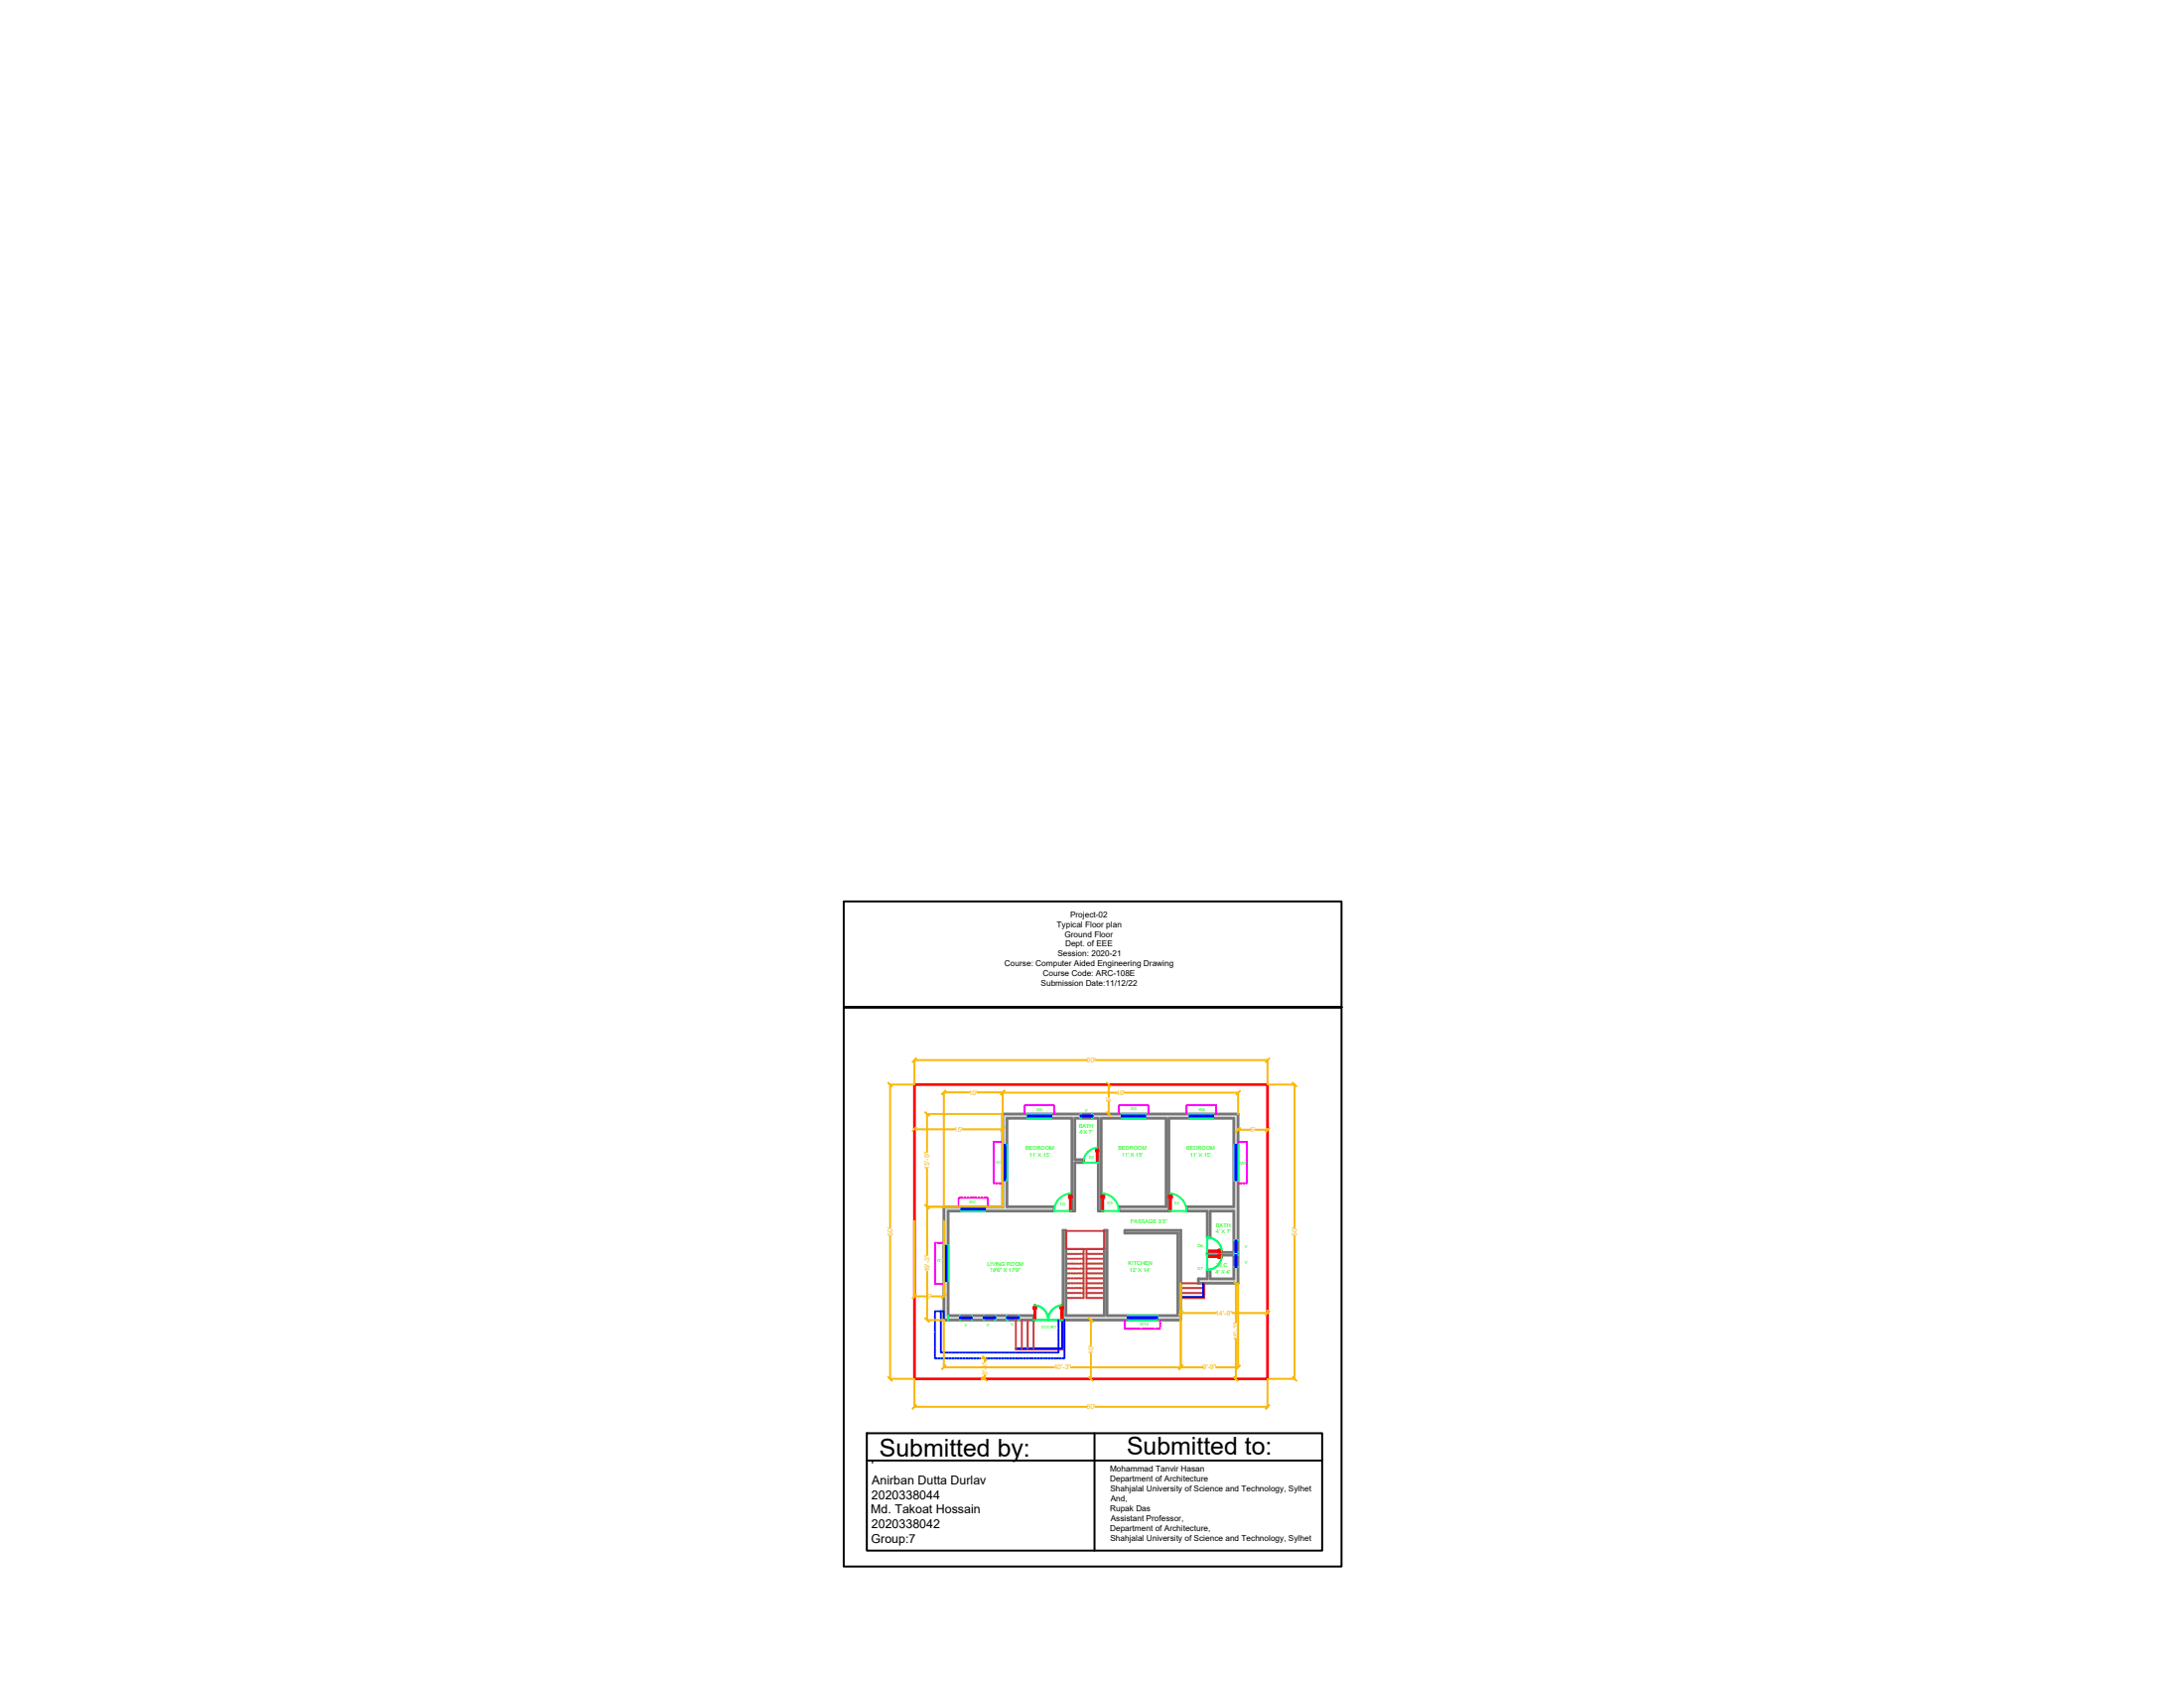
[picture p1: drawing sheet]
<svg xmlns="http://www.w3.org/2000/svg" width="279mm" height="216mm" viewBox="0 0 279 216" stroke-linecap="round" stroke-linejoin="round" font-family="sans-serif">
<!-- layer: 1.WALL -->
<path d="M117 138.7h45.2v37.7h-45.2z" fill="none" stroke="#f00" stroke-width=".35"/>
<!-- layer: 5.HATCHING -->
<g fill="none" stroke="#dbdbdb" stroke-width=".25">
<path d="M120.9 154.3l-.2 .2M121.1 154.3l-.4 .4M121.3 155.4l-.6 .6M121.3 155.9l-.6 .6M121.3 156.4l-.6 .6M121.3 156.9l-.6 .6M121.3 157.4l-.6 .6M121.3 157.9l-.6 .6M121.3 158.4l-.6 .6M121.3 158.9l-.4 .4M121.3 155.1l-.6 .6M121.3 155.6l-.6 .6"/>
<path d="M121.3 156.1l-.6 .5M121.3 156.6l-.6 .5M121.3 157.1l-.6 .5M121.3 157.6l-.6 .5M121.3 158.1l-.6 .5M121.3 158.6l-.6 .5M121.3 159.1l-.2 .2M121.4 154.3l-.7 .7M121.6 154.3l-.9 .9M121.9 154.3l-1.2 1.2M122.1 154.3l-.6 .6M122.4 154.3l-.6 .6"/>
<path d="M122.6 154.3l-.6 .6M122.9 154.3l-.6 .6M123 154.7l-.2 .2M123 154.4l-.5 .5M123 154.9h.1M126 154.3v.1M126.4 154.3l-.4 .4M126.5 154.3l-.5 .6M126.9 154.3l-.6 .6M127 154.3l-.5 .6M127.4 154.3l-.6 .6M127.5 154.3l-.5 .6"/>
<path d="M127.9 154.3l-.6 .6M128 154.3l-.5 .6M128.4 142.5l-.1 .1M128.4 150.9l-.1 .2M128.8 142.5l-.5 .5M128.8 150.9l-.5 .5M128.8 143.4l-.5 .6M128.8 143.9l-.5 .6M128.8 144.4l-.5 .6M128.8 144.9l-.5 .6M128.8 145.4l-.5 .6M128.8 145.9l-.5 .5"/>
<path d="M128.8 146.4h.1M128.8 151.4l-.5 .5M128.8 151.9l-.5 .5M128.8 152.4l-.5 .5M128.8 152.9l-.5 .5M128.8 153.4l-.5 .5M128.8 153.9l-1 1M128.8 143.1l-.5 .5M128.8 143.6l-.5 .5M128.8 144.1l-.5 .5M128.8 144.6l-.5 .5M128.8 145.1l-.5 .5"/>
<path d="M128.8 145.6l-.5 .5M128.8 146.1l-.3 .3M128.8 151l-.5 .6M128.8 151.5l-.5 .6M128.8 152l-.5 .6M128.8 152.5l-.5 .6M128.8 153l-.5 .6M128.8 153.5l-.5 .6M128.8 154l-.8 .9M128.9 154.3l-.6 .6M128.9 142.5l-.6 .6M129 154.3l-.5 .6"/>
<path d="M129.3 142.5l-1 1M129.4 154.3l-.6 .6M129.4 142.5l-.6 .5M129.5 154.3l-.5 .6M129.7 142.5l-.5 .5M129.9 154.3l-.6 .6M129.9 142.5l-.6 .5M130 154.3l-.5 .6M130.2 142.5l-.5 .5M130.4 154.3l-.6 .6M130.4 142.5l-.6 .5M130.5 154.3l-.5 .6"/>
<path d="M130.7 142.5l-.5 .5M130.9 154.3l-.6 .6M130.9 142.5l-.6 .5M131 154.3l-.5 .6M131.2 142.5l-.5 .5M131.4 154.3l-.6 .6M131.4 142.5l-.6 .5M131.5 142.8l-.3 .2M131.5 142.9l-.2 .1M131.5 154.3l-.5 .6M131.9 154.3l-.6 .6M132 154.3l-.5 .6"/>
<path d="M132.4 154.3l-.6 .6M132.5 154.3l-.5 .6M132.9 154.3l-.6 .6M133 154.3l-.5 .6M133.4 154.3l-.6 .6M133.5 154.3l-.5 .6M133.9 154.3l-.6 .6M134 154.3l-.5 .6M134.4 154.3l-.6 .6M134.5 154.3l-.5 .6M134.7 142.5l-.2 .2M134.9 154.3l-.6 .6"/>
<path d="M134.9 154.8l-.1 .1M134.9 154.5l-.4 .4M134.9 142.5l-.4 .4M135.2 142.5l-.5 .5M135.4 142.5l-.6 .5M135.7 142.5l-.5 .5M135.9 142.5l-.6 .5M136 157.4h.1M136.2 142.5l-.5 .5M136.3 157.4l-.3 .3M136.4 157.8l-.4 .4M136.4 158.3l-.4 .4"/>
<path d="M136.4 158.8l-.4 .4M136.4 159.3l-.4 .4M136.4 159.8l-.4 .4M136.4 157.5l-.4 .4M136.4 158l-.4 .4M136.4 158.5l-.4 .4M136.4 159l-.4 .4M136.4 159.5l-.4 .4M136.4 160l-.4 .4M136.4 142.5l-.6 .5M136.7 142.5l-.5 .5M136.9 142.5l-.6 .5"/>
<path d="M137.2 142.5l-.5 .5M137.4 142.5l-.6 .5M137.5 143.2l-.4 .4M137.5 143.7l-.4 .4M137.5 144.2l-.4 .4M137.5 144.7l-.4 .4M137.5 145.2l-.4 .4M137.5 145.7l-.4 .4M137.5 146.2l-.4 .4M137.5 146.7l-.4 .4M137.5 147.2l-.4 .4M137.5 147.7l-.4 .4"/>
<path d="M137.5 148.2l-.4 .4M137.5 149.2l-.4 .4M137.5 149.7l-.4 .4M137.5 150.2l-.4 .4M137.5 150.7l-.4 .4M137.5 151.2l-.4 .4M137.5 151.7l-.4 .4M137.5 152.2l-.4 .4M137.5 152.7l-.4 .4M137.5 153.2l-.4 .4M137.5 153.7l-.4 .4M137.5 154.2l-.4 .4"/>
<path d="M137.5 154.7l-.2 .2M137.5 143.4l-.4 .4M137.5 143.9l-.4 .4M137.5 144.4l-.4 .4M137.5 144.9l-.4 .4M137.5 145.4l-.4 .4M137.5 145.9l-.4 .4M137.5 146.4l-.4 .4M137.5 146.9l-.4 .4M137.5 147.4l-.4 .4M137.5 147.9l-.4 .4M137.5 148.9l-.4 .4"/>
<path d="M137.5 149.4l-.4 .4M137.5 149.9l-.4 .4M137.5 150.4l-.4 .4M137.5 150.9l-.4 .4M137.5 151.4l-.4 .4M137.5 151.9l-.4 .4M137.5 152.4l-.4 .4M137.5 152.9l-.4 .4M137.5 153.4l-.4 .4M137.5 153.9l-.4 .3M137.5 154.4l-.4 .3M137.5 154.9h-.1"/>
<path d="M137.6 148.3l-.5 .5M137.7 142.5l-.6 .6M137.9 148.3l-.8 .8M137.9 142.5l-.8 .8M138.1 148.3l-.4 .4M138.2 142.5l-.5 .5M138.3 143h-.1M138.3 142.6l-.5 .4M138.4 148.3l-.4 .4M138.6 148.3l-.4 .4M138.6 148.6l-.1 .1M139.9 142.5l-.1 .1"/>
<path d="M140.2 142.5l-.4 .5M140.4 142.5l-.6 .5M140.7 142.5l-.5 .5M140.9 143.3l-.4 .4M140.9 143.8l-.4 .4M140.9 144.3l-.4 .4M140.9 144.8l-.4 .4M140.9 145.3l-.4 .4M140.9 145.8l-.4 .4M140.9 146.3l-.4 .4M140.9 146.8l-.4 .4M140.9 147.3l-.4 .4"/>
<path d="M140.9 147.8l-.4 .4M140.9 148.3l-.4 .4M140.9 148.8l-.4 .4M140.9 149.3l-.4 .4M140.9 149.8l-.4 .4M140.9 150.3l-.4 .4M140.9 150.8l-.4 .4M140.9 151.3l-.4 .4M140.9 151.8l-.4 .4M140.9 152.3l-.4 .4M140.9 152.8l-.4 .4M140.9 153.3l-.4 .4"/>
<path d="M140.9 153.8l-.4 .4M140.9 154.3l-.4 .4M140.9 154.8l-.1 .1M140.9 143.5l-.4 .4M140.9 144l-.4 .4M140.9 144.5l-.4 .4M140.9 145l-.4 .4M140.9 145.5l-.4 .4M140.9 146l-.4 .4M140.9 146.5l-.4 .4M140.9 147l-.4 .4M140.9 147.5l-.4 .4"/>
<path d="M140.9 148l-.4 .4M140.9 148.5l-.4 .4M140.9 149l-.4 .4M140.9 149.5l-.4 .4M140.9 150l-.4 .4M140.9 150.5l-.4 .4M140.9 151l-.4 .4M140.9 151.5l-.4 .3M140.9 152l-.4 .3M140.9 152.5l-.4 .3M140.9 153l-.4 .3M140.9 153.5l-.4 .3"/>
<path d="M140.9 154l-.4 .3M140.9 154.5l-.4 .3M140.9 142.5l-.6 .5M141.2 142.5l-.7 .7M141.3 157.4h.1M141.4 142.5l-.9 .9M141.5 157.4l-.2 .2M141.6 157.6l-.3 .3M141.6 158.1l-.3 .3M141.6 158.6l-.3 .3M141.6 159l-.3 .4M141.6 159.5l-.3 .4"/>
<path d="M141.6 157.7l-.3 .4M141.6 158.2l-.3 .4M141.6 158.7l-.3 .4M141.6 159.2l-.3 .4M141.6 159.7l-.3 .4M141.7 142.5l-.5 .5M141.9 142.5l-.6 .5M142.2 142.5l-.5 .5M142.4 142.5l-.6 .5M142.7 142.5l-.5 .5M142.9 142.5l-.6 .5M143.2 142.5l-.5 .5"/>
<path d="M143.3 154.3l-.1 .2M143.4 142.5l-.6 .5M143.5 142.7l-.3 .3M143.5 142.8l-.2 .2M143.5 154.3l-.3 .4M143.8 154.3l-.5 .6M144 157.4l-.1 .1M144 154.3l-.5 .6M144.3 157.4l-.3 .3M144.3 154.3l-.5 .6M144.5 157.4l-.4 .3M144.5 154.3l-.5 .6"/>
<path d="M144.8 157.4l-.3 .3M144.8 154.3l-.5 .6M145 157.4l-.4 .3M145 154.3l-.5 .6M145.3 157.4l-.3 .3M145.3 154.3l-.5 .6M145.5 157.4l-.4 .3M145.5 154.3l-.5 .6M145.8 157.4l-.3 .3M145.8 154.3l-.5 .6M146 157.4l-.4 .3M146 154.3l-.5 .6"/>
<path d="M146.3 157.4l-.3 .3M146.3 154.3l-.5 .6M146.5 157.4l-.4 .3M146.5 154.3l-.5 .6M146.7 142.5l-.2 .2M146.8 157.4l-.3 .3M146.8 154.3l-.5 .6M146.9 142.5l-.4 .3M147 157.4l-.4 .3M147 154.3l-.5 .6M147.2 142.5l-.5 .5M147.3 157.4l-.3 .3"/>
<path d="M147.3 154.3l-.5 .6M147.4 142.5l-.6 .5M147.5 157.4l-.4 .3M147.5 154.3l-.5 .6M147.7 142.5l-.5 .5M147.8 157.4l-.3 .3M147.8 154.3l-.5 .6M147.9 142.5l-.6 .5M148 157.4l-.4 .3M148 154.3l-.5 .6M148.2 142.5l-.5 .5M148.3 157.4l-.4 .3"/>
<path d="M148.3 154.3l-.5 .6M148.4 142.5l-.6 .5M148.5 157.4l-.4 .3M148.5 154.3l-.6 .6M148.7 142.5l-.5 .5M148.8 157.4l-.4 .3M148.8 154.3l-.5 .6M148.9 142.5l-.6 .5M149 157.4l-.4 .3M149 154.3l-.6 .6M149.2 142.5l-.5 .5M149.3 157.4l-.4 .3"/>
<path d="M149.4 142.5l-.6 .5M149.5 157.4l-.4 .3M149.5 143.2l-.3 .3M149.5 143.7l-.3 .3M149.5 144.2l-.3 .3M149.5 144.7l-.3 .3M149.5 145.1l-.3 .4M149.5 145.6l-.3 .4M149.5 146.1l-.3 .4M149.5 146.6l-.3 .4M149.5 147.1l-.3 .4M149.5 147.6l-.3 .4"/>
<path d="M149.5 148.1l-.3 .4M149.5 148.6l-.3 .4M149.5 149.1l-.3 .4M149.5 149.6l-.3 .4M149.5 150.1l-.3 .4M149.5 150.6l-.3 .4M149.5 151.1l-.3 .4M149.5 151.6l-.3 .4M149.5 152.1l-.3 .4M149.5 152.6l-.3 .4M149.5 153.1l-.3 .4M149.5 153.6l-.3 .4"/>
<path d="M149.5 154.1l-.7 .8M149.5 154.6l-.2 .3M149.5 143.3l-.3 .4M149.5 143.8l-.3 .4M149.5 144.3l-.3 .4M149.5 144.8l-.3 .4M149.5 145.3l-.3 .4M149.5 145.8l-.3 .4M149.5 146.3l-.3 .4M149.5 146.8l-.3 .4M149.5 147.3l-.3 .4M149.5 147.8l-.3 .4"/>
<path d="M149.5 148.3l-.3 .4M149.5 148.8l-.3 .4M149.5 149.3l-.3 .4M149.5 149.8l-.3 .4M149.5 150.3l-.3 .4M149.5 150.8l-.3 .4M149.5 151.3l-.3 .4M149.5 151.8l-.3 .4M149.5 152.3l-.3 .4M149.5 152.8l-.3 .4M149.5 153.3l-.3 .4M149.5 153.8l-.3 .4"/>
<path d="M149.5 154.3l-.6 .6M149.5 154.8l-.1 .1M149.7 142.5l-.5 .5M149.8 157.4l-.4 .3M149.9 142.5l-.7 .7M150 157.4l-.4 .3M150.2 142.5l-.5 .5M150.3 157.4l-.4 .3M150.4 142.5l-.6 .5M150.5 157.4l-.4 .3M150.7 142.5l-.5 .5M150.8 157.4l-.4 .3"/>
<path d="M150.9 142.5l-.6 .5M151 157.4l-.4 .3M151.1 157.6l-.4 .4M151.1 158.1l-.4 .4M151.1 158.6l-.4 .4M151.1 159.1l-.4 .4M151.1 159.6l-.4 .4M151.1 157.8l-.4 .4M151.1 158.3l-.4 .4M151.1 158.8l-.4 .4M151.1 159.3l-.4 .4M151.1 159.8l-.4 .4"/>
<path d="M151.2 142.5l-.5 .5M151.4 142.5l-.6 .5M151.7 142.5l-.5 .5M151.8 154.3v.1M151.9 142.5l-.6 .5M152 154.3l-.2 .2M152.2 142.5l-.5 .5M152.2 143h.1M152.2 142.7l-.4 .3M152.3 154.3l-.5 .6M152.5 154.3l-.6 .6M152.8 154.3l-.5 .6"/>
<path d="M153 154.3l-.6 .6M153.3 154.3l-.5 .6M153.5 154.3l-.6 .6M153.8 154.3l-.5 .6M154 154.3l-.6 .6M154.3 154.3l-.5 .6M154.5 154.3l-.6 .6M154.8 154.3l-.5 .6M154.8 155.3l-.4 .4M154.8 155.8l-.4 .4M154.8 156.3l-.4 .4M154.8 156.8l-.4 .4"/>
<path d="M154.8 157.3l-.4 .4M154.8 157.8l-.4 .4M154.8 155l-.4 .4M154.8 155.5l-.4 .4M154.8 156l-.4 .4M154.8 156.5l-.4 .4M154.8 157l-.4 .4M154.8 157.5l-.4 .4M154.8 158l-.3 .3M155 154.3l-.6 .6M155.2 142.5h.1M155.3 154.3l-.9 .9"/>
<path d="M155.4 142.5l-.2 .2M155.5 154.3l-.6 .6M155.7 142.5l-.5 .5M155.8 154.3l-.5 .6M155.9 142.5l-.6 .5M156 154.3l-.6 .6M156.2 142.5l-.6 .5M156.3 154.3l-.5 .6M156.4 142.5l-.6 .5M156.5 154.3l-.6 .6M156.7 142.5l-.6 .5M156.8 154.3l-.5 .6"/>
<path d="M156.9 142.5l-.6 .5M157 154.3l-.6 .6M157.2 142.5l-.6 .5M157.3 154.3l-.5 .6M157.4 142.5l-.6 .5M157.5 154.3l-.6 .6M157.7 142.5l-.6 .5M157.9 142.5l-.6 .5M157.9 150.9l-.1 .1M158.2 142.5l-.6 .5M158.2 150.9l-.4 .4M158.4 142.5l-.6 .5"/>
<path d="M158.4 142.8l-.6 .5M158.4 143.3l-.6 .5M158.4 143.8l-.6 .5M158.4 144.3l-.6 .5M158.4 144.8l-.6 .5M158.4 145.3l-.6 .5M158.4 145.8l-.6 .5M158.4 146.3l-.2 .1M158.4 151.3l-.6 .5M158.4 151.8l-.6 .5M158.4 152.3l-.6 .5M158.4 152.8l-.6 .5"/>
<path d="M158.4 153.3l-.6 .5M158.4 153.8l-1.1 1.1M158.4 154.3l-.6 .6M158.4 154.8l-.6 .5M158.4 155.3l-.6 .5M158.4 155.8l-.6 .5M158.4 156.3l-.6 .5M158.4 156.8l-.6 .5M158.4 157.3l-.6 .5M158.4 157.8l-.6 .5M158.4 158.3l-.4 .4M158.4 143l-.6 .5"/>
<path d="M158.4 143.5l-.6 .5M158.4 144l-.6 .5M158.4 144.5l-.6 .5M158.4 145l-.6 .5M158.4 145.5l-.6 .5M158.4 146l-.5 .4M158.4 150.9l-.6 .6M158.4 151.4l-.6 .6M158.4 151.9l-.6 .6M158.4 152.4l-.6 .6M158.4 152.9l-.6 .6M158.4 153.4l-.6 .6"/>
<path d="M158.4 153.9l-1 1M158.4 154.4l-.6 .6M158.4 154.9l-.6 .6M158.4 155.4l-.6 .6M158.4 155.9l-.6 .6M158.4 156.4l-.6 .6M158.4 156.9l-.6 .6M158.4 157.4l-.6 .6M158.4 157.9l-.6 .6M158.4 158.4l-.2 .3M120.9 163.8l-.2 .2M121 163.8l-.3 .3"/>
<path d="M121.3 163.9l-.6 .6M121.3 164.4l-.6 .6M121.3 164.9l-.6 .6M121.3 165.4l-.6 .6M121.3 165.9l-.6 .6M121.3 166.4l-.6 .6M121.3 166.9l-.6 .6M121.3 167.4l-.6 .6M121.3 167.9l-.6 .6M121.3 164.1l-.6 .5M121.3 164.6l-.6 .5M121.3 165.1l-.6 .5"/>
<path d="M121.3 165.6l-.6 .5M121.3 166.1l-.6 .5M121.3 166.6l-.6 .5M121.3 167.1l-.6 .5M121.3 167.6l-.6 .5M121.3 168.1l-.6 .5M121.4 168.3l-.5 .5M121.6 168.3l-.6 .5M121.9 168.3l-.5 .5M122.1 168.3l-.6 .5M122.4 168.3l-.5 .5M122.6 168.3l-.6 .5"/>
<path d="M122.8 168.4l-.4 .4M122.8 168.6l-.3 .2M124.4 168.3l-.1 .1M124.6 168.3l-.3 .3M124.9 168.3l-.5 .5M125.1 168.3l-.6 .5M125.4 168.3l-.5 .5M125.6 168.3l-.6 .5M125.8 168.4l-.4 .4M125.8 168.5l-.3 .3M127.4 168.3l-.1 .1M127.6 168.3l-.3 .2"/>
<path d="M127.9 168.3l-.6 .5M128.1 168.3l-.6 .5M128.4 168.3l-.6 .5M128.6 168.3l-.6 .5M128.8 168.4l-.5 .4M128.8 168.5l-.3 .3M130.4 168.3h-.1M130.6 168.3l-.3 .2M130.9 168.3l-.6 .5M131.1 168.3l-.6 .5M131.4 168.3l-.6 .5M131.6 168.3l-.6 .5"/>
<path d="M131.9 168.3l-.6 .5M132.1 168.3l-.6 .5M132.2 168.5l-.4 .3M132.2 168.6l-.2 .2M136.4 160.3l-.4 .4M136.4 160.8l-.4 .4M136.4 161.3l-.4 .4M136.4 161.8l-.4 .4M136.4 162.3l-.4 .4M136.4 162.8l-.4 .4M136.4 163.3l-.4 .4M136.4 163.8l-.4 .4"/>
<path d="M136.4 164.3l-.4 .4M136.4 164.8l-.4 .4M136.4 165.3l-.4 .4M136.4 165.8l-.4 .4M136.4 166.3l-.4 .4M136.4 166.8l-.4 .4M136.4 167.3l-.4 .4M136.4 167.8l-.4 .4M136.4 160.5l-.4 .4M136.4 161l-.4 .4M136.4 161.5l-.4 .4M136.4 162l-.4 .4"/>
<path d="M136.4 162.5l-.4 .4M136.4 163l-.4 .4M136.4 163.5l-.4 .4M136.4 164l-.4 .4M136.4 164.5l-.4 .4M136.4 165l-.4 .4M136.4 165.5l-.4 .4M136.4 166l-.4 .4M136.4 166.5l-.4 .4M136.4 167l-.4 .4M136.4 167.5l-.4 .4M136.4 168l-.4 .4"/>
<path d="M136.4 168.3l-.4 .4M136.6 168.3l-.6 .5M136.9 168.3l-.6 .5M137.1 168.3l-.6 .5M137.4 168.3l-.6 .5M137.6 168.3l-.6 .5M137.9 168.3l-.6 .5M138.1 168.3l-.6 .5M138.4 168.3l-.6 .5M138.6 168.3l-.6 .5M138.9 168.3l-.6 .5M139.1 168.3l-.6 .5"/>
<path d="M139.4 168.3l-.6 .5M139.6 168.3l-.6 .5M139.9 168.3l-.6 .5M140.1 168.3l-.6 .5M140.4 168.3l-.6 .5M140.6 168.3l-.6 .5M140.9 168.3l-.6 .5M141.1 168.3l-.6 .5M141.6 160l-.3 .4M141.6 160.5l-.3 .4M141.6 161l-.3 .4M141.6 161.5l-.3 .4"/>
<path d="M141.6 162l-.3 .4M141.6 162.5l-.3 .4M141.6 163l-.3 .4M141.6 163.5l-.3 .4M141.6 164l-.3 .4M141.6 164.5l-.3 .4M141.6 165l-.3 .4M141.6 165.5l-.3 .4M141.6 166l-.3 .4M141.6 166.5l-.3 .4M141.6 167l-.3 .4M141.6 167.5l-.3 .4"/>
<path d="M141.6 168l-.8 .8M141.6 160.2l-.3 .4M141.6 160.7l-.3 .4M141.6 161.2l-.3 .4M141.6 161.7l-.3 .4M141.6 162.2l-.3 .4M141.6 162.7l-.3 .4M141.6 163.2l-.3 .4M141.6 163.7l-.3 .4M141.6 164.2l-.3 .4M141.6 164.7l-.3 .4M141.6 165.2l-.3 .4"/>
<path d="M141.6 165.7l-.3 .4M141.6 166.2l-.3 .4M141.6 166.7l-.3 .4M141.6 167.2l-.3 .4M141.6 167.7l-.3 .4M141.6 168.2l-.6 .6M141.9 168.3l-.6 .5M142.1 168.3l-.6 .5M142.4 168.3l-.6 .5M142.6 168.3l-.6 .5M142.9 168.3l-.6 .5M143.1 168.3l-.6 .5"/>
<path d="M143.4 168.3l-.6 .5M143.6 168.3l-.6 .5M143.9 168.3l-.6 .5M144.1 168.3l-.6 .5M144.3 168.4l-.5 .4M144.3 168.6l-.3 .2M148 168.3h.1M148.4 168.3l-.4 .3M148.5 168.3l-.5 .5M148.9 168.3l-.6 .5M149 168.3l-.5 .5M149.4 168.3l-.6 .5"/>
<path d="M149.5 168.3l-.5 .5M149.9 168.3l-.6 .5M150 168.3l-.5 .5M150.4 168.3l-.6 .5M150.5 168.3l-.5 .5M151.1 160.1l-.4 .4M151.1 160.6l-.4 .4M151.1 161.1l-.4 .4M151.1 161.6l-.4 .4M151.1 162.1l-.4 .4M151.1 162.6l-.4 .4M151.1 163.1l-.4 .4"/>
<path d="M151.1 163.6l-.4 .4M151.1 164.1l-.4 .4M151.1 164.6l-.4 .4M151.1 165.1l-.4 .4M151.1 165.6l-.4 .4M151.1 166.1l-.4 .4M151.1 166.6l-.4 .4M151.1 167.1l-.4 .4M151.1 167.6l-.4 .4M151.1 168.1l-.8 .7M151.1 168.6l-.3 .2M151.1 160.3l-.4 .4"/>
<path d="M151.1 160.8l-.4 .4M151.1 161.3l-.4 .4M151.1 161.8l-.4 .4M151.1 162.3l-.4 .4M151.1 162.8l-.4 .4M151.1 163.3l-.4 .4M151.1 163.8l-.4 .4M151.1 164.3l-.4 .4M151.1 164.8l-.4 .4M151.1 165.3l-.4 .4M151.1 165.8l-.4 .4M151.1 166.3l-.4 .4"/>
<path d="M151.1 166.8l-.4 .4M151.1 167.3l-.4 .4M151.1 167.8l-.4 .3M151.1 168.3l-.6 .5M151.1 168.8h-.1M153.6 163.6l-.3 .2M153.8 163.6l-.5 .4M154.1 163.6l-.6 .5M154.3 163.6l-.6 .5M154.7 162.4l-.3 .3M154.8 162.8l-.4 .4M154.8 163.3l-.8 .8"/>
<path d="M154.8 162.5l-.4 .4M154.8 163l-.4 .4M154.8 163.5l-.6 .6M155.1 163.6l-.6 .5M155.3 163.6l-.6 .5M155.6 163.6l-.6 .5M155.8 163.6l-.6 .5M156.1 163.6l-.6 .5M156.3 163.6l-.6 .5M156.6 163.6l-.6 .5M156.8 163.6l-.6 .5M157.1 163.6l-.6 .5"/>
<path d="M157.3 163.6l-.6 .5M157.6 163.6l-.6 .5M157.8 163.6l-.6 .5M158.1 162.1l-.3 .2M158.3 162.1l-.5 .4M158.4 162.3l-.6 .5M158.4 162.8l-.6 .5M158.4 163.3l-.9 .8M158.4 163.8l-.4 .3M158.4 162.4l-.6 .6M158.4 162.9l-.6 .6M158.4 163.4l-.7 .7"/>
<path d="M158.4 163.9l-.2 .2"/>
</g>
<!-- layer: 1.WALL -->
<path d="M128.3 142.5h30.1v21.6h-5.1v-.5h1.1v-1.2h.4v1.2h3v-3.1h-3.4v-.3h3.4v-5.3h-3v3.4h-.4v-3.4h-2.6v-.6h6v-11.3h-8.3v11.9h-6.3v-.6h6v-11.3h-8.3v11.9h-.4v-11.9h-3v5.3h1.1v.4h-1.1v6.2h-.4v-11.9h-8.3v11.3h6.1v.6h-13.6v13.4h10.9v.5h-11.5v-14.5h7.6zM136 157.4h.4v10.9h4.9v-10.9h.3v10.9h9.1v-10.6h-6.8v-.3h7.2v11.4h-15.1z" fill="none" stroke="#767676" stroke-width=".35"/>
<!-- layer: 9.STAIRS -->
<g fill="none" stroke="#c9363d" stroke-width=".25">
<path d="M136.4 157.4h4.9v2.3h-4.9zM136.4 159.7h.2M136.7 159.7h.2M137 159.7h.3M137.4 159.7h.2M137.7 159.7h.3M138.1 159.7h.2M138.4 159.7h.2v.3M141.3 159.7h-2.3v6.3h2.3M130 168.8v3.8h6v-3.8h-3.8v3.7M130.7 168.8v3.7M131.5 168.8v3.7"/>
<path d="M136.4 166h.2M136.4 165.4h.2M136.4 164.8h.2M136.4 164.1h.2M136.4 163.5h.2M136.4 162.9h.2M136.4 162.3h.2M136.4 161.6h.2M136.4 161h.2M136.4 160.4h.2M136.7 166h.2M136.7 165.4h.2"/>
<path d="M136.7 164.8h.2M136.7 164.1h.2M136.7 163.5h.2M136.7 162.9h.2M136.7 162.3h.2M136.7 161.6h.2M136.7 161h.2M136.7 160.4h.2M137 166h.3M137 165.4h.3M137 164.8h.3M137 164.1h.3"/>
<path d="M137 163.5h.3M137 162.9h.3M137 162.3h.3M137 161.6h.3M137 161h.3M137 160.4h.3M137.4 166h.2M137.4 165.4h.2M137.4 164.8h.2M137.4 164.1h.2M137.4 163.5h.2M137.4 162.9h.2"/>
<path d="M137.4 162.3h.2M137.4 161.6h.2M137.4 161h.2M137.4 160.4h.2M137.7 166h.3M137.7 165.4h.3M137.7 164.8h.3M137.7 164.1h.3M137.7 163.5h.3M137.7 162.9h.3M137.7 162.3h.3M137.7 161.6h.3"/>
<path d="M137.7 161h.3M137.7 160.4h.3M138.1 166h.2M138.1 165.4h.2M138.1 164.8h.2M138.1 164.1h.2M138.1 163.5h.2M138.1 162.9h.2M138.1 162.3h.2M138.1 161.6h.2M138.1 161h.2M138.1 160.4h.2"/>
<path d="M138.4 165.4h.2M138.4 164.8h.2M138.4 164.1h.2M138.4 162.9h.2M138.4 162.3h.2v.2M138.4 161.6h.2M138.4 161h.2M138.6 165.7v.3h-.2M138.6 163.3v.2h-.2M138.6 160.1v.3h-.2M138.6 160.5v.2M138.6 160.8v.2"/>
<path d="M138.6 161.2v.2M138.6 161.5v.3M138.6 161.9v.2M138.6 162.6v.2M138.6 162.9v.3M138.6 163.6v.3M138.6 164v.2M138.6 164.3v.3M138.6 164.7v.2M138.6 165.1v.2M138.6 165.4v.2M139 165.4h2.3"/>
<path d="M139 164.8h2.3M139 164.1h2.3M139 163.5h2.3M139 162.9h2.3M139 162.3h2.3M139 161.6h2.3M139 161h2.3M139 160.4h2.3M151.1 165.4h2.8M151.1 164.8h2.8M151.1 164.1h2.2M154.1 164.1v1.9h-3"/>
</g>
<path d="M135.9 168.8v3.7h-5.9M153.9 164.1v1.8h-2.8" fill="none" stroke="#00f" stroke-width=".25"/>
<!-- layer: 3.WINDOW -->
<g fill="none" stroke="#0ff" stroke-width=".25">
<path d="M120.7 159.3h.6v4.5h-.6zM123 154.3h3v.6h-3zM128.3 146.4h.5v4.5h-.5zM131.5 142.5h3v.5h-3zM138.3 142.5v.5M139.8 142.5v.5M143.5 142.5h3v.5h-3zM152.2 142.5h3v.5h-3zM157.8 146.4h.6v4.5h-.6zM157.8 158.7h.6M121.3 168.3v.5M122.8 168.3v.5"/>
<path d="M124.3 168.3v.5M125.8 168.3v.5M127.3 168.3v.5M128.8 168.3v.5M130.3 168.3v.5M144.3 168.3h3.7v.5h-3.7zM157.8 160.2h.6M157.8 160.5h.6M157.8 162.1h.6"/>
</g>
<g fill="none" stroke="#00f" stroke-width=".25">
<path d="M121 159.3v4.5M121.1 159.3v4.5M123 154.7h3M123 154.6h3M128.5 146.4v4.5M128.6 146.4v4.5M131.5 142.8h3M131.5 142.7h3M138.3 142.8h1.5M138.3 142.7h1.5M143.5 142.8h3M143.5 142.7h3"/>
<path d="M152.2 142.8h3M152.2 142.7h3M158 146.4v4.5M158 158.7v1.5M158.2 146.4v4.5M158.2 158.7v1.5M122.8 168.5h1.5M122.8 168.6h1.5M125.8 168.5h1.5M125.8 168.6h1.5M128.8 168.5h1.5M128.8 168.6h1.5"/>
<path d="M144.3 168.5h3.7M144.3 168.6h3.7M158 160.5v1.6M158.2 160.5v1.6"/>
</g>
<!-- layer: 4.SUNSHADE -->
<g fill="none" stroke="#f0f" stroke-width=".25">
<path d="M119.6 159.4v.2M119.6 159.7v.3M119.8 159h-.2v.2M119.9 159h.2M120.2 159h.3M120.6 159h.1M122.6 153.5v.2M122.6 153.8v.3M122.6 154.2v.1M122.9 153.2h-.3v.2M123 153.2h.2M123.3 153.2h.3"/>
<path d="M123.7 153.2h.2M124 153.2h.3M124.4 153.2h.2M124.7 153.2h.3M125.1 153.2h.2M125.4 153.2h.3M125.8 153.2h.2M126.2 153.2h.2v.2M126.4 153.5v.2M126.4 153.8v.3M126.4 154.2v.1M127.1 151v.3h.2"/>
<path d="M127.1 146.5v.2M127.1 146.8v.3M127.1 147.2v.2M127.1 147.5v.3M127.1 147.9v.2M127.1 148.2v.3M127.1 148.6v.2M127.1 148.9v.3M127.1 149.3v.2M127.1 149.6v.3M127.1 150v.2M127.1 150.3v.3"/>
<path d="M127.1 150.7v.2M127.3 146.1h-.2v.2M127.4 151.3h.3M127.4 146.1h.3M127.8 151.3h.2M127.8 146.1h.2M128.1 151.3h.2M128.1 146.1h.2M131.1 141.6v.3M131.1 142v.2M131.1 142.3v.2M131.3 141.3h-.2v.2"/>
<path d="M131.5 141.3h.2M131.8 141.3h.2M132.1 141.3h.3M132.5 141.3h.2M132.9 141.3h.2M133.2 141.3h.3M133.6 141.3h.2M133.9 141.3h.3M134.3 141.3h.2M134.6 141.3h.3v.2M134.9 141.6v.3M134.9 142v.2"/>
<path d="M134.9 142.3v.2M143.2 141.6v.3M143.2 142v.2M143.2 142.3v.2M143.4 141.3h-.2v.2M143.5 141.3h.2M143.9 141.3h.2M144.2 141.3h.2M144.6 141.3h.2M144.9 141.3h.2M145.3 141.3h.2M145.6 141.3h.3"/>
<path d="M146 141.3h.2M146.3 141.3h.3M146.7 141.3h.2v.2M146.9 141.6v.3M146.9 142v.2M146.9 142.3v.2M151.8 141.6v.3M151.8 142v.2M151.8 142.3v.2M152 141.3h-.2v.2M152.2 141.3h.2M152.5 141.3h.2"/>
<path d="M152.9 141.3h.2M153.2 141.3h.3M153.6 141.3h.2M153.9 141.3h.3M154.3 141.3h.2M154.6 141.3h.3M155 141.3h.2M155.3 141.3h.3v.2M155.6 141.6v.3M155.6 142v.2M155.6 142.3v.2M158.4 151.3h.1"/>
<path d="M158.4 146.1h.1M158.7 151.3h.2M158.7 146.1h.2M159 151.3h.3M159 146.1h.3M159.4 146.1h.1v.2M159.5 151v.3h-.1M159.5 146.5v.2M159.5 146.8v.3M159.5 147.2v.2M159.5 147.5v.3M159.5 147.9v.2"/>
<path d="M159.5 148.2v.3M159.5 148.6v.2M159.5 148.9v.3M159.5 149.3v.2M159.5 149.6v.3M159.5 150v.2M159.5 150.3v.3M159.5 150.7v.2M119.6 163.9v.3h.2M119.6 160.1v.2M119.6 160.4v.2M119.6 160.8v.2"/>
<path d="M119.6 161.1v.3M119.6 161.5v.2M119.6 161.8v.3M119.6 162.2v.2M119.6 162.5v.3M119.6 162.9v.2M119.6 163.2v.3M119.6 163.6v.2M119.9 164.2h.2M120.2 164.2h.3M120.6 164.2h.1M143.9 169.8v.2h.3"/>
<path d="M143.9 168.8v.2M143.9 169.1v.2M143.9 169.5v.2M144.3 170h.2M144.6 170h.3M145 170h.2M145.3 170h.3M145.7 170h.2M146 170h.3M146.4 170h.2M146.7 170h.3M147.1 170h.2"/>
<path d="M147.5 170h.2M147.8 170h.2M148.4 169.8v.2h-.2M148.4 168.8v.2M148.4 169.1v.2M148.4 169.5v.2"/>
</g>
<!-- layer: 2.DOOR -->
<g fill="none" stroke="#f00" stroke-width=".25">
<path d="M136.8 152.9h-.1v.3l.1-.2M136.9 152.7h.1v2.2h-.1zM136.9 152.8v.3M137 152.8v.3M137 152.9h.1v.3l-.1-.2M140.3 147.1h-.1v.2l.1-.2M140.3 146.8h.1v1.9h-.1zM140.3 146.9v.2M140.4 146.9v.2M140.4 147.1l.1 .2-.1-.2M141 152.9h-.1v.3l.1-.2M141 152.7h.1v2.2h-.1z"/>
<path d="M141 152.8v.3M141.1 152.8v.3M141.2 152.9h.1v.3l-.1-.2M149.6 152.9h-.1v.3l.1-.2M149.7 152.7h.1v2.2h-.1zM149.7 152.8v.3M149.8 152.8v.3M149.9 152.9v.3v-.2M154.4 160h1.9v.1h-1.9zM156 160h.2M156.1 159.9h-.2h.2M132.3 167.2h-.1v.2l.1-.2"/>
<path d="M132.3 167h.1v1.8h-.1zM132.3 167.1v.2M132.4 167.1v.2M132.5 167.2v.2v-.2M135.7 167.2v.2v-.2M135.8 167h.1v1.8h-.1zM135.8 167.1v.2M135.9 167.1v.2M135.9 167.2l.1 .2-.1-.2M154.4 160.7h1.9v.1h-1.9zM156 160.1h.2M156 160.7h.2"/>
<path d="M156 160.8h.2M156.1 160.1l-.2 .1h.2v-.1M156.1 160.6l-.2-.1h.2v.1M156.1 160.8l-.2 .1h.2v-.1"/>
</g>
<path d="M137 152.6a2.26 2.26 0 0 0-2.1 2.3h2.2M138.6 148.7h1.9M140.4 146.8a1.89 1.89 0 0 0-1.8 1.9M140.9 154.9h2.3M141 152.6a2.26 2.26 0 0 1 2.1 2.3M149.7 152.6a2.26 2.26 0 0 1 2.1 2.3h-2.3M154.4 158.3a1.89 1.89 0 0 1 1.9 1.8M154.4 158.3v1.9M132.2 168.8h3.8M132.3 166.9a1.89 1.89 0 0 1 1.8 1.9M135.9 166.9a1.89 1.89 0 0 0-1.8 1.9M154.4 160.5v1.9a1.89 1.89 0 0 0 1.9-1.8" fill="none" stroke="#0f0" stroke-width=".25"/>
<!-- layer: 12.DIMENTION -->
<g fill="none" stroke="#f9b806" stroke-width=".25">
<path d="M113.9 138.7h3.1M113.9 138.7v18.3M117 135.6v3.1M117 135.6h22M124 139.7h-3.3v14.6M125 139.7h3.3v14.6h-9.7v-4.8M128.3 139.8h14.5M140.1 135.6h22.1M141.8 138.7v1.6M143.9 139.8h14.5v2.7M162.2 135.6v3.1h3.4M165.6 138.7v18.3"/>
<path d="M113.9 158.1v18.3M117 144.4h.1M117 156.2v9.6M117 144.4h5.1M118.6 154.3v6.2M120.7 156.2v9.6M123.1 144.4h5.2M128.3 142.5h-9.7v4.9M141.8 140.9v1.6M158.4 144.3v.2M158.4 144.5h1.6M160.6 144.5h1.6"/>
<path d="M162.2 144.3v.2M165.6 158.1v18.3M113.9 176.4h3.1M117 176.4v3.6M117 179.9h22M117 165.8h1.6M118.6 168.8h2.1v6.1h14.1M118.6 162.6v6.2M119.2 165.8h1.5M125.6 173.7h.4v.5M126 175.9v.5h-.4M137 174.9h16.9"/>
<path d="M139.6 168.8h.1M139.6 168.8v3.3M139.6 173.1v3.3M139.6 176.4h.1M140.1 179.9h22.1M151.1 164.1v10.8M151.1 167.9h4.5M155.6 174.9h2.8M157.7 167.9h4.5M158.1 176.4h.1M158.1 164.1h.1M158.1 164.1v5.1"/>
<path d="M158.1 171.3v5.1M158.4 164.1v10.8M162.2 167.6v.4M165.6 176.4h-3.4v3.6"/>
</g>
<!-- layer: 0 -->
<g fill="#f9b806" stroke="#f9b806" stroke-width=".13">
<path d="M165.3 138.5l.6 .4zM165.4 138.4l.5 .5-.6-.4z"/>
<path d="M165.4 176.1l.5 .5zM165.3 176.1l.6 .5-.1 .1z"/>
<path d="M117.2 179.7l-.4 .5 .5-.5zM117.2 179.7l-.4 .5h-.1z"/>
<path d="M162.4 179.7l-.5 .5zM162.4 179.7l-.5 .5z"/>
<path d="M158.6 144.2l-.4 .6 .5-.5zM158.1 144.7l.5-.5-.4 .6z"/>
<path d="M161.9 144.7v.1l.5-.6zM162.4 144.2v.1l-.5 .5z"/>
<path d="M141.6 138.5l.5 .5v-.1zM141.6 138.5v-.1l.5 .5z"/>
<path d="M141.6 142.3l.5 .4-.5-.5zM141.6 142.3l.5 .4v.1z"/>
<path d="M117.2 144.2l-.4 .5 .5-.5zM117.2 144.2l-.4 .5h-.1z"/>
<path d="M128 144.7l.5-.5zM128.5 144.2h.1l-.6 .5z"/>
<path d="M120.5 166v.1l.5-.6zM121 165.5v.1l-.5 .5z"/>
<path d="M117.2 165.5l-.4 .6 .5-.5zM117.2 165.5l-.4 .6-.1-.1z"/>
<path d="M139.3 176.1l.5 .5-.5-.5zM139.3 176.1l.5 .5v.1z"/>
<path d="M139.3 168.6l.5 .5zM139.3 168.6l.5 .5z"/>
<path d="M151.3 167.7l-.5 .5 .5-.5zM151.3 167.7l-.5 .5z"/>
<path d="M161.9 168.2l.5-.5zM162.4 167.7l-.5 .5z"/>
<path d="M157.8 163.9l.5 .5 .1-.1zM157.8 163.9l.1-.1 .5 .5z"/>
<path d="M157.8 176.1l.6 .5-.5-.5zM157.8 176.1l.6 .5-.1 .1z"/>
<path d="M158.6 139.5l-.5 .5h.1zM158.6 139.5h.1l-.5 .5z"/>
<path d="M128.5 139.5l-.5 .5 .6-.5zM128.5 139.5l-.5 .5z"/>
<path d="M121 139.4l-.5 .6 .5-.5zM120.5 139.9l.5-.5-.5 .6z"/>
<path d="M128 139.9v.1l.5-.6zM128.5 139.4l.1 .1-.6 .5z"/>
<path d="M118.3 142.3l.5 .5 .1-.1zM118.3 142.3l.6 .4z"/>
<path d="M118.4 154.1h-.1l.6 .5zM118.3 154.1l.6 .5h-.1z"/>
<path d="M118.3 154.1l.5 .5h.1zM118.3 154.1h.1l.5 .5z"/>
<path d="M118.4 168.6h-.1l.6 .5zM118.3 168.6l.6 .5h-.1z"/>
<path d="M121 174.6l-.5 .6 .5-.5zM120.5 175.1l.5-.5-.5 .6z"/>
<path d="M150.8 175.1v.1l.5-.6zM151.3 174.6v.1l-.5 .5z"/>
<path d="M158.1 175.1l.1 .1 .4-.6zM158.6 174.6l.1 .1-.5 .5z"/>
<path d="M151.3 174.6l-.5 .6 .5-.5zM151.3 174.6l-.5 .6v-.1z"/>
<path d="M125.7 173.5l.5 .5 .1-.1zM125.7 173.5l.1-.1 .5 .5z"/>
<path d="M125.7 176.1l.6 .5-.5-.5zM125.7 176.1l.6 .5-.1 .1z"/>
<path d="M113.6 138.5l.5 .5v-.1zM113.6 138.5v-.1l.5 .5z"/>
<path d="M113.6 176.1l.5 .5-.5-.5zM113.6 176.1l.5 .5v.1z"/>
<path d="M117.2 135.3l-.4 .6 .5-.5zM117.2 135.3l-.4 .6-.1-.1z"/>
<path d="M161.9 135.8v.1l.5-.6zM162.4 135.3v.1l-.5 .5z"/>
</g>
<!-- layer: 10.POARCH -->
<g fill="none" stroke="#03f" stroke-width=".25">
<path d="M119.6 173.6v.1h.3M119.6 168v.2M119.6 168.3v.3M119.6 168.7v.2M119.6 169v.2M119.6 169.4v.2M119.6 169.7v.3M119.6 170.1v.2M119.6 170.4v.3M119.6 170.8v.2M119.6 171.1v.3M119.6 171.5v.2"/>
<path d="M119.6 171.8v.3M119.6 172.2v.2M119.6 172.5v.3M119.6 172.9v.2M119.6 173.3v.2M119.8 167.7h-.2v.1M119.9 167.7h.2M120 173.7h.2M120.2 167.7h.3M120.4 172.7v.3h.2M120.4 173.7h.2M120.4 167.7v.3"/>
<path d="M120.4 168.1v.2M120.4 168.5v.2M120.4 168.8v.3M120.4 169.2v.2M120.4 169.5v.3M120.4 169.9v.2M120.4 170.2v.3M120.4 170.6v.2M120.4 170.9v.3M120.4 171.3v.2M120.4 171.6v.3M120.4 172v.2"/>
<path d="M120.4 172.3v.3M120.6 167.7h.1v.2M120.7 173.7h.3M120.7 173h.3M120.7 168v.2M120.7 168.3v.3M120.7 168.7v.1M121.1 173.7h.2M121.1 173h.2M121.4 173.7h.3M121.4 173h.3M121.8 173.7h.2"/>
<path d="M121.8 173h.2M122.1 173.7h.3M122.1 173h.3M122.5 173.7h.2M122.5 173h.2M122.8 173.7h.3M122.8 173h.3M123.2 173.7h.2M123.2 173h.2M123.5 173.7h.3M123.5 173h.3M123.9 173.7h.2"/>
<path d="M123.9 173h.2M124.2 173.7h.3M124.2 173h.3M124.6 173.7h.2M124.6 173h.2M125 173.7h.2M125 173h.2M125.3 173.7h.2M125.3 173h.2M125.7 173.7h.2M125.7 173h.2M126 173.7h.3"/>
<path d="M126 173h.3M126.4 173.7h.2M126.4 173h.2M126.7 173.7h.2M126.7 173h.2M127.1 173.7h.2M127.1 173h.2M127.4 173.7h.3M127.4 173h.3M127.8 173.7h.2M127.8 173h.2M128.1 173.7h.3"/>
<path d="M128.1 173h.3M128.5 173.7h.2M128.5 173h.2M128.8 173.7h.3M128.8 173h.3M129.2 173.7h.2M129.2 173h.2M129.5 173.7h.3M129.5 173h.3M129.9 173.7h.2M129.9 173h.2M130.2 173.7h.3"/>
<path d="M130.2 173h.3M130.6 173.7h.2M130.6 173h.2M131 173.7h.2M131 173h.2M131.3 173.7h.2M131.3 173h.2M131.7 173.7h.2M131.7 173h.2M132 173.7h.2M132 173h.2M132.4 173.7h.2"/>
<path d="M132.4 173h.2M132.7 173.7h.3M132.7 173h.3M133.1 173.7h.2M133.1 173h.2M133.4 173.7h.3M133.4 173h.3M133.8 173.7h.2M133.8 173h.2M134.1 173.7h.3M134.1 173h.3M134.5 173.7h.2"/>
<path d="M134.5 173h.2M134.8 173.7h.3M134.8 173h.3M135.2 173.7h.2M135.4 172.7v.3h-.2M135.4 168.8v.3M135.4 169.2v.2M135.4 169.6v.2M135.4 169.9v.2M135.4 170.3v.2M135.4 170.6v.3M135.4 171v.2"/>
<path d="M135.4 171.3v.2M135.4 171.7v.2M135.4 172v.3M135.4 172.4v.2M135.5 173.7h.3M136.2 173.5v.2h-.3M136.2 168.8v.3M136.2 169.2v.3M136.2 169.6v.2M136.2 169.9v.3M136.2 170.3v.2M136.2 170.6v.3"/>
<path d="M136.2 171v.2M136.2 171.3v.3M136.2 171.7v.2M136.2 172v.3M136.2 172.4v.2M136.2 172.8v.2M136.2 173.1v.3"/>
</g>
<!-- layer: 0 -->
<path d="M107.9 115.3h63.7v13.5h-63.7zM107.9 128.8h63.7v71.6h-63.7zM107.9 128.8h63.7h-63.7M171.6 128.8h-63.7h63.7M110.9 183.3h58.2v15h-58.2zM110.9 186.8h58.2M140 183.3v15" fill="none" stroke="#000" stroke-width=".25"/>
<g font-size="3.2">
<text x="112.5" y="186.3">Submitted by:</text>
<text x="144.1" y="186">Submitted to:</text>
</g>
<g font-size="1.6">
<text x="111.5" y="187.9">'</text>
<text x="111.5" y="191.7">2020338044</text>
<text x="111.5" y="189.8">Anirban Dutta Durlav</text>
<text x="111.4" y="193.6">Md. Takoat Hossain</text>
<text x="111.5" y="197.4">Group:7</text>
<text x="111.5" y="195.5">2020338042</text>
</g>
<g font-size="1.1">
<text x="135.2" y="118.6">Typical Floor plan</text>
<text x="136.2" y="119.8">Ground Floor</text>
<text x="136.9" y="117.3">Project-02</text>
<text x="128.5" y="123.6">Course: Computer Aided Engineering Drawing</text>
<text x="133.4" y="124.9">Course Code: ARC-108E</text>
<text x="135.3" y="122.4">Session: 2020-21</text>
<text x="136.3" y="121.1">Dept. of EEE</text>
<text x="133.2" y="126.2">Submission Date:11/12/22</text>
<text x="142" y="188.2">Mohammad Tanvir Hasan</text>
<text x="142" y="189.5">Department of Architecture</text>
<text x="142" y="190.7">Shahjalal University of Science and Technology, Sylhet</text>
<text x="142.1" y="192">And,</text>
<text x="142" y="193.2">Rupak Das</text>
<text x="142" y="195.8">Department of Architecture,</text>
<text x="142" y="197">Shahjalal University of Science and Technology, Sylhet</text>
<text x="142.1" y="194.5">Assistant Professor,</text>
</g>
<g font-size=".9" fill="#f9b806">
<text x="139" y="135.9">60'</text>
<text x="123.9" y="140">10'</text>
<text x="142.2" y="140.9" transform="rotate(-90 142.2 140.9)">5'</text>
<text x="142.8" y="140.1">40'</text>
<text x="118.9" y="149.5" transform="rotate(-90 118.9 149.5)">15'-9&quot;</text>
<text x="122" y="144.7">15'</text>
<text x="159.9" y="144.8">5'</text>
<text x="114.2" y="158.1" transform="rotate(-90 114.2 158.1)">50'</text>
<text x="165.9" y="158.1" transform="rotate(-90 165.9 158.1)">50'</text>
<text x="118.5" y="166.1">5'</text>
<text x="118.9" y="162.7" transform="rotate(-90 118.9 162.7)">19'-3&quot;</text>
<text x="139.9" y="173.2" transform="rotate(-90 139.9 173.2)">10'</text>
<text x="155.5" y="168.3">14'-9&quot;</text>
<text x="158.4" y="171.4" transform="rotate(-90 158.4 171.4)">16'-3&quot;</text>
<text x="126.3" y="175.9" transform="rotate(-90 126.3 175.9)">3'-6&quot;</text>
<text x="134.8" y="175.2">40'-3&quot;</text>
<text x="153.9" y="175.2">9'-9&quot;</text>
<text x="139" y="180.3">60'</text>
</g>
<g font-size=".7" fill="#0f0">
<text x="131.2" y="147.1">BEDROOM</text>
<text x="131.7" y="147.9">11' X 15'</text>
<text x="138" y="144.2">BATH</text>
<text x="138.1" y="145.1">4'X 7'</text>
<text x="143.1" y="147.1">BEDROOM</text>
<text x="143.5" y="147.9">11' X 15'</text>
<text x="151.8" y="147.1">BEDROOM</text>
<text x="152.2" y="147.9">11' X 15'</text>
<text x="126.3" y="161.9">LIVING ROOM</text>
<text x="144.3" y="161.8">KITCHEN</text>
<text x="144.6" y="156.5">PASSAGE 3'3&quot;</text>
<text x="155.6" y="156.9">BATH</text>
<text x="155.6" y="157.7">4' X 7'</text>
<text x="126.6" y="162.7">19'6&quot; X 17'9&quot;</text>
<text x="144.5" y="162.7">12' X 14'</text>
<text x="155.5" y="162.9">4' X 4'</text>
<text x="155.7" y="162.1">W.C.</text>
</g>
<g font-size=".5" fill="#0f0">
<text x="132.6" y="142.1">W4</text>
<text x="138.8" y="142.3">V</text>
<text x="144.6" y="142">W5</text>
<text x="153.3" y="142.1">W6</text>
<text x="127.4" y="148.9">W3</text>
<text x="139.3" y="148.2">D5</text>
<text x="158.7" y="149">W7</text>
<text x="124" y="153.9">W2</text>
<text x="135.7" y="154.1">D2</text>
<text x="141.7" y="154">D3</text>
<text x="150.2" y="154">D4</text>
<text x="119.9" y="161.4">W1</text>
<text x="153.2" y="159.6">D6</text>
<text x="159.3" y="159.6">V</text>
<text x="159.3" y="161.7">V</text>
<text x="153.2" y="162.4">D7</text>
<text x="123.4" y="169.6">V</text>
<text x="126.2" y="169.6">V</text>
<text x="129.3" y="169.6">V</text>
<text x="133.3" y="169.9">DOOR1</text>
<text x="145.9" y="169.6">W10</text>
</g>
</svg>
